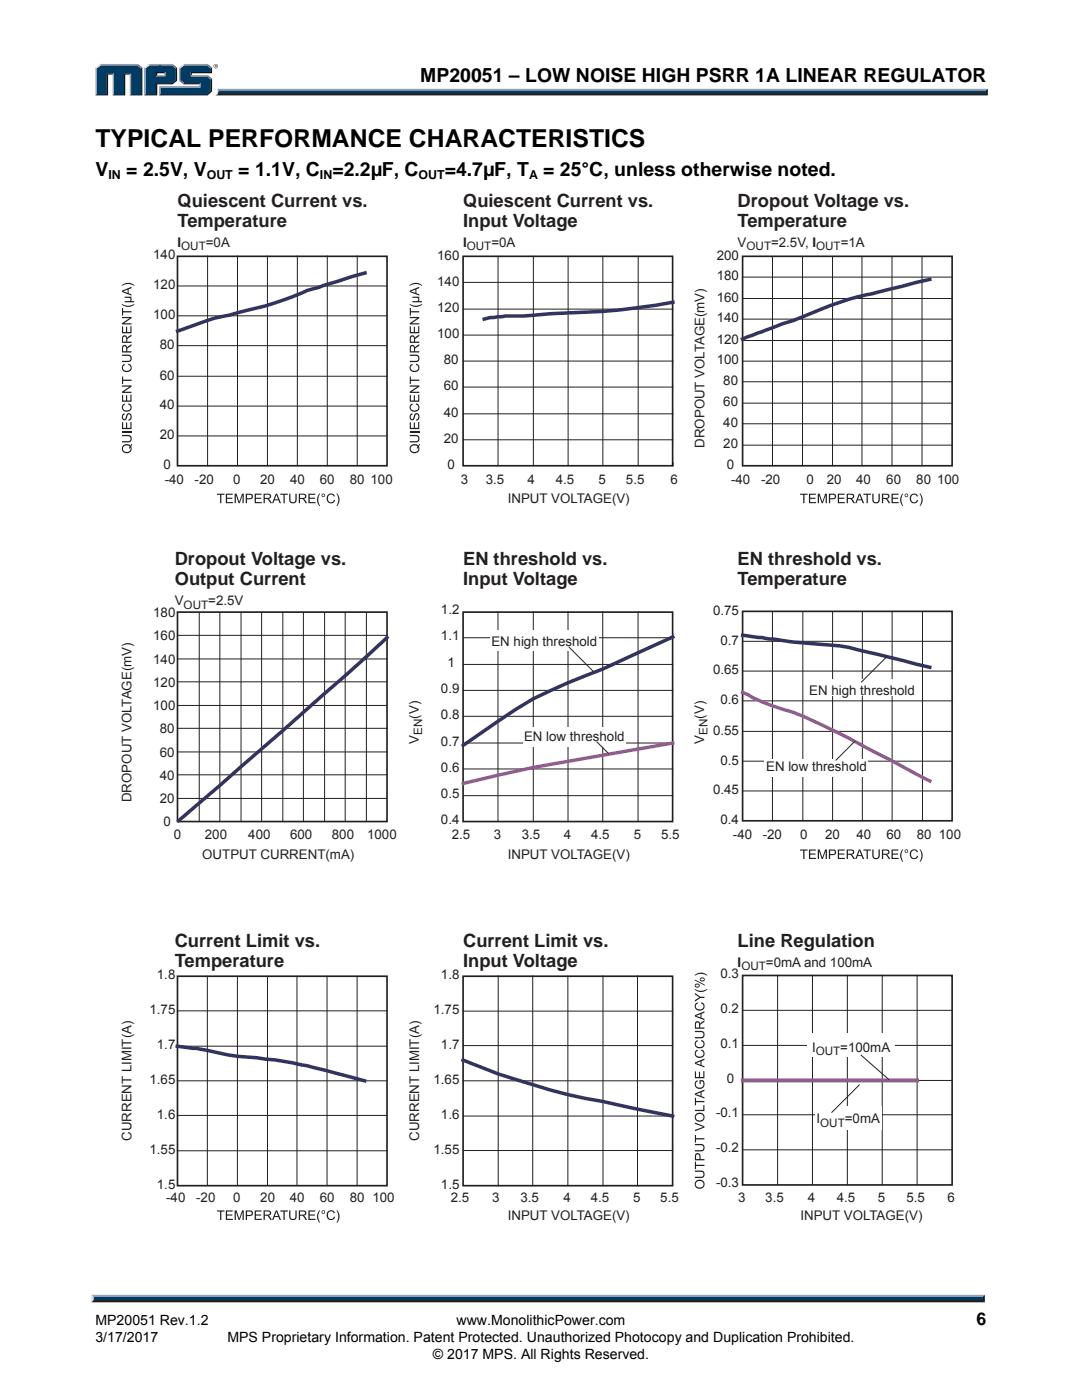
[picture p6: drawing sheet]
<svg xmlns="http://www.w3.org/2000/svg" width="216mm" height="279mm" viewBox="0 0 216 279" stroke-linecap="round" stroke-linejoin="round" font-family="sans-serif">
<path d="M18.7 259.2h177.4l.4 .7h-178.3z" fill="#231f20"/>
<path d="M18.3 258.4h178.2l-.4 .8h-177.4z" fill="#94a0b9"/>
<path d="M196.5 258.4v1.5l-.4-.4v-.6z" fill="#001339"/>
<path d="M18.7 258.9h177.4v.6h-177.4z" fill="#003b63"/>
<path d="M18.2 258.4l.5 .5v.5l-.5 .5z" fill="#dcddde"/>
<path d="M43.4 17.7h153.7l-.4 .7h-153.2z" fill="#94a0b9"/>
<path d="M43.5 18.4h153.2l.4 .6h-154.1l.4-.2z" fill="#231f20"/>
<path d="M196.7 18.1l.4-.4v1.3l-.4-.4z" fill="#001339"/>
<path d="M43.6 18.1h153.1v.5h-153.2z" fill="#003b63"/>
<path d="M43.4 17.7l.2 .5a.79 .79 0 0 1-.6 .8 1.24 1.24 0 0 0 .4-1.3z" fill="#dcddde"/>
<path d="M31.1 15.2l.3-.2h1.3l.3 .2z" fill="#94a0b9"/>
<g fill="#003b63">
<path d="M19.3 13.6l.8-.6h7.2l.8 .6v5.2h-1.9v-4.2h-1.5v4.2h-2v-4.2h-1.4v4.2h-2z"/>
<path d="M29 13.6l.9-.6h2.1v1.4h-.9v.8h1.9v-.8h-1.3v-1.4h2.6l.8 .6v2.3l-.8 .7h-3.2v2.2h-2.1z"/>
<path d="M32 17.5h8v-.9h-3.2l-.9-.7v-2.3l.9-.6h4.4l.9 .6v.8h-4.1v.8h3.2l.9 .7v2.2l-.9 .7h-9.2z"/>
</g>
<path d="M36.6 12.9h4.8" fill="none" stroke="#94a0b9" stroke-width=".27"/>
<path d="M35.7 13.5l.9-.7 .2 .2-.8 .6z" fill="#dcddde"/>
<path d="M35.8 13.5v2.6" fill="none" stroke="#94a0b9" stroke-width=".27"/>
<path d="M35.7 16.1l.3-.2 .8 .7-.2 .2z" fill="#547194"/>
<path d="M36.6 16.7h3.4" fill="none" stroke="#001339" stroke-width=".27"/>
<g fill="#94a0b9">
<path d="M31.7 17.2h8.1v-.4l.2-.2v.9h-8z"/>
<path d="M31.7 17.2l.3 .3v1.3l-.3 .2z"/>
</g>
<path d="M38 14.4h4.1v-.8l.2-.1v1.1h-4v.4l-.3 .2z" fill="#001339"/>
<path d="M38 15.1h3.4" fill="none" stroke="#94a0b9" stroke-width=".27"/>
<path d="M41.4 15l.9 .7-.2 .2-.9-.7z" fill="#547194"/>
<g fill="#001339">
<path d="M31.7 19l.3-.2h9.2l.8-.7 .1-2.2 .2-.2v2.5l-.9 .8z"/>
<path d="M31.1 16.6h3.2l.8-.7v-2.3l.2-.1v2.6l-.9 .7h-3v2.2h-2.6l.2-.2h2.1z"/>
</g>
<path d="M34.4 12.8l.9 .7-.2 .1-.8-.6z" fill="#547194"/>
<path d="M29.7 12.9h4.7" fill="none" stroke="#94a0b9" stroke-width=".27"/>
<path d="M28.8 13.5l.9-.7 .2 .2-.9 .6z" fill="#dcddde"/>
<path d="M28.9 13.5v5.5" fill="none" stroke="#94a0b9" stroke-width=".27"/>
<path d="M32.7 14.6l.3-.2v.8l-.3-.2z" fill="#94a0b9"/>
<g fill="#001339">
<path d="M31.1 14.4h1.9l-.3 .2h-1.3v.4l-.3 .2z"/>
<path d="M28.1 13.6l.3-.1v5.5h-2.5l.3-.2h1.9z"/>
</g>
<path d="M27.5 12.8l.9 .7-.3 .1-.8-.6z" fill="#547194"/>
<path d="M19.9 12.9h7.6" fill="none" stroke="#94a0b9" stroke-width=".27"/>
<path d="M19 13.5l.9-.7 .2 .2-.8 .6z" fill="#dcddde"/>
<path d="M19.2 13.5v5.5" fill="none" stroke="#94a0b9" stroke-width=".27"/>
<path d="M21.3 14.6h1.4l-.2 .3h-.9v4.1h-2.6l.3-.2h2z" fill="#001339"/>
<path d="M22.6 14.6v4.4" fill="none" stroke="#94a0b9" stroke-width=".27"/>
<path d="M24.7 14.6h1.5l-.3 .3h-.9v4.1h-2.5l.2-.2h2z" fill="#001339"/>
<path d="M26 14.6v4.4" fill="none" stroke="#94a0b9" stroke-width=".27"/>
<path d="M41.4 12.8l.9 .7-.2 .1-.9-.6z" fill="#547194"/>
<path d="M42.6 13.2a.45 .45 0 0 1 .9 0 .45 .45 0 0 1-.9 0zM42.7 13.2a.37 .37 0 0 0 .7 0 .37 .37 0 0 0-.7 0zM42.9 13h.3l.1 .5-.3-.3-.1 .3zM43 13v.2h.1z" fill="#231f20"/>
<path d="M35.4 51.2h41.8v41.8h-41.8zM92.4 51.2h41.8v41.8h-41.8zM148.2 51.2h41.8v41.8h-41.8zM35.4 122.2h41.8v41.8h-41.8zM92.4 122.2h41.8v41.8h-41.8zM148.2 122h41.8v41.8h-41.8zM35.4 194.8h41.8v41.8h-41.8zM92.4 194.8h41.8v41.8h-41.8zM148.2 194.7h41.8v41.8h-41.8z" fill="none" stroke="#231f20" stroke-width=".33"/>
<path d="M35.4 57.1h41.9M41.4 51.1v41.9M47.4 51.1v41.9M53.4 51.1v41.9M59.3 51.1v41.9M65.3 51.1v41.9M71.3 51.1v41.9M35.4 75.1h41.9M35.4 69h41.9M35.4 63h41.9M35.4 87h41.9M35.4 81h41.9" fill="none" stroke="#231f20" stroke-width=".2"/>
<path d="M72.8 54.5l-11.6 3.5-2.8 1.2a70.6 70.6 0 0 1-11 3.2l-1.6 .5a40.3 40.3 0 0 0-10.4 3.2" fill="none" stroke="#323362" stroke-width=".71"/>
<g fill="#231f20">
<path d="M43.3 98.5h1.5v.3h-.6v1.6h-.3v-1.6h-.6z"/>
<path d="M45.1 98.5h1.3v.3h-1.1v.5h1.1v.3h-1.1v.6h1.2v.2h-1.4z"/>
<path d="M46.8 98.5h.4l.5 1.7 .6-1.7h.3v1.9h-.2v-1.6l-.6 1.6h-.2l-.5-1.6v1.6h-.3z"/>
<path d="M50.8 98.5h1.4v.3h-1.1v.5h1v.3h-1v.6h1.1v.2h-1.4z"/>
<path d="M55.9 98.5h1.5v.3h-.6v1.6h-.2v-1.6h-.7z"/>
<path d="M57.7 98.5h.3v1.1a.51 .51 0 0 0 .4 .6 .51 .51 0 0 0 .5-.6v-1.1h.3v1.1a.75 .75 0 0 1-.8 .9 .75 .75 0 0 1-.7-.9z"/>
<path d="M61.5 98.5h1.4v.3h-1.1v.5h1v.3h-1v.6h1.2v.2h-1.5z"/>
<path d="M63.7 98.5h.2a2.2 2.2 0 0 0 0 2.5h-.2a1.91 1.91 0 0 1 0-2.5z"/>
<path d="M65.5 98.7a.83 .83 0 0 1 1.3 .3l-.2 .1a.63 .63 0 0 0-.9-.3 .63 .63 0 0 0-.2 .9 .58 .58 0 0 0 .5 .5 .58 .58 0 0 0 .6-.4h.3a.91 .91 0 0 1-1.4 .5 .91 .91 0 0 1-.2-1.4z"/>
<path d="M67.1 98.5h.2a1.91 1.91 0 0 1 0 2.5h-.2a2.19 2.19 0 0 0 0-2.5z"/>
<path d="M24.3 86.8h1.1a.75 .75 0 0 1 .9 .7 .75 .75 0 0 1-.9 .8h-1.1v-.3h1.1a.51 .51 0 0 0 .7-.5 .51 .51 0 0 0-.7-.4h-1.1z"/>
<path d="M24.3 86.1h1.9v.2h-1.9z"/>
<path d="M24.3 84.3h.3v1.1h.5v-1.1h.3v1.1h.6v-1.2h.2v1.4h-1.9z"/>
<path d="M24.5 82.7l.4-.2v.2a.42 .42 0 0 0-.4 .5 .42 .42 0 0 0 .5 .4 1.1 1.1 0 0 1 .7-1.2 .77 .77 0 0 1 .6 .8 .77 .77 0 0 1-.7 .8v-.3a.49 .49 0 0 0 .5-.5 .49 .49 0 0 0-.5-.5l-.1 .2a.81 .81 0 0 1-.8 1 .78 .78 0 0 1-.2-1.2z"/>
<path d="M24.6 80.7l.3-.2v.3a.63 .63 0 0 0-.3 .9 .63 .63 0 0 0 .9 .2 .58 .58 0 0 0 .6-.5 .58 .58 0 0 0-.5-.7v-.2a.91 .91 0 0 1 .5 1.3 .91 .91 0 0 1-1.3 .3 .87 .87 0 0 1-.2-1.4z"/>
<path d="M24.3 78.8h.3v1.1h.5v-1h.3v1h.6v-1.1h.2v1.4h-1.9z"/>
<path d="M24.3 76.9h1.9v.3l-1.4 1h1.4v.2h-1.9v-.2l1.5-1h-1.5z"/>
<path d="M24.3 75.1h.3v.7h1.6v.2h-1.6v.6h-.3z"/>
<path d="M24.6 72.8l.3-.2v.3a.63 .63 0 0 0-.3 .8 .63 .63 0 0 0 .9 .3 .58 .58 0 0 0 .6-.6 .58 .58 0 0 0-.5-.6v-.2a.91 .91 0 0 1 .5 1.3 .91 .91 0 0 1-1.3 .2 .87 .87 0 0 1-.2-1.3z"/>
<path d="M24.3 70.8h1.1a.75 .75 0 0 1 .9 .7 .75 .75 0 0 1-.9 .8h-1.1v-.3h1.1a.51 .51 0 0 0 .7-.5 .51 .51 0 0 0-.7-.5h-1.1z"/>
<path d="M24.3 65.1h.3v1.2h.5v-1.1h.3v1.1h.6v-1.2h.2v1.4h-1.9z"/>
<path d="M24.3 63.3h1.9v.2l-1.4 1h1.4v.3h-1.9v-.3l1.5-1h-1.5z"/>
<path d="M24.3 61.5h.3v.6h1.6v.2h-1.6v.7h-.3z"/>
<path d="M24.3 60.6a2.2 2.2 0 0 0 2.5 0v.2a1.92 1.92 0 0 1-2.5 0z"/>
<path d="M24.9 59.2h1.3v.2h-.1a.4 .4 0 0 1 0 .7h.7v.2h-1.9v-.2h.8a.32 .32 0 0 0 .4-.3 .32 .32 0 0 0-.4-.3l-.8-.1z"/>
<path d="M24.3 56.9a1.92 1.92 0 0 1 2.5 0v.2a2.2 2.2 0 0 0-2.5 0z"/>
<path d="M49 98.5h.8a.58 .58 0 0 1 .7 .6 .58 .58 0 0 1-.7 .6h-.5v.7h-.3zM49.3 98.8v.6h.7a.34 .34 0 0 0 .2-.4 .34 .34 0 0 0-.4-.2z"/>
<path d="M52.6 98.5h.8a.53 .53 0 0 1 .7 .5 .53 .53 0 0 1-.5 .6l.7 .8h-.4l-.5-.7-.3-.1h-.3v.8h-.2zM52.8 98.7v.7h.6a.33 .33 0 0 0 .4-.3 .33 .33 0 0 0-.4-.4z"/>
<path d="M55 98.5h.3l.8 1.9h-.3l-.2-.5h-.8l-.2 .5h-.3zM55.2 98.7l-.4 .9h.7z"/>
<path d="M59.6 98.5h.9a.53 .53 0 0 1 .6 .5 .53 .53 0 0 1-.5 .6l.7 .8h-.3l-.5-.7-.3-.1h-.3v.8h-.3zM59.9 98.7v.7h.5a.33 .33 0 0 0 .5-.3 .33 .33 0 0 0-.4-.4z"/>
<path d="M64.1 98.9a.4 .4 0 0 1 .8 0 .4 .4 0 0 1-.8 0zM64.3 98.9a.22 .22 0 0 0 .4 0 .22 .22 0 0 0-.4 0z"/>
<path d="M24.5 88.9a1.11 1.11 0 0 1 1.5 0l.2-.3 .2 .1-.2 .4a.95 .95 0 0 1-1 1.4 .95 .95 0 0 1-.7-1.6zM24.7 89.1a.72 .72 0 0 0 .5 1.1 .72 .72 0 0 0 .8-.9l-.1 .2h-.2l.2-.4-.4-.2z"/>
<path d="M24.5 69a.52 .52 0 0 1 .5-.1 .52 .52 0 0 1 .4 .5l.8-.7v.3l-.7 .5-.1 .3v.3h.8v.2h-1.9zM24.6 69.2v.9h.6v-.5a.34 .34 0 0 0-.1-.4 .34 .34 0 0 0-.5 0z"/>
<path d="M24.5 67.1a.52 .52 0 0 1 .5-.2 .52 .52 0 0 1 .4 .5l.8-.6v.3l-.7 .5-.1 .3v.3h.8v.2h-1.9zM24.6 67.3v.9h.6v-.6a.34 .34 0 0 0-.1-.4 .34 .34 0 0 0-.5 .1z"/>
<path d="M24.3 58l1.9-.8v.3l-.5 .2v.8l.5 .2v.3l-1.9-.7zM24.5 58.1l1 .4v-.7z"/>
</g>
<path d="M92.4 56.4h41.9M99.4 51.2v41.8M106.4 51.2v41.8M113.4 51.2v41.8M120.3 51.2v41.8M127.3 51.2v41.8M92.4 77.2h41.9M92.4 72.1h41.9M92.4 66.9h41.9M92.4 61.7h41.9M92.4 87.8h41.9M92.4 82.6h41.9" fill="none" stroke="#231f20" stroke-width=".2"/>
<path d="M134.3 92.3v.7" fill="none" stroke="#050100" stroke-width=".2"/>
<path d="M134.3 60.3a137.6 137.6 0 0 1-24.4 2.3l-5.4 .5h-3.7l-3 .3-1.2 .3" fill="none" stroke="#323362" stroke-width=".71"/>
<g fill="#231f20">
<path d="M81.8 86.8h1.1a.75 .75 0 0 1 .8 .7 .75 .75 0 0 1-.8 .8h-1.1v-.3h1.1a.51 .51 0 0 0 .6-.5 .51 .51 0 0 0-.6-.4h-1.1z"/>
<path d="M81.8 86.1h1.9v.2h-1.9z"/>
<path d="M81.8 84.3h.2v1.1h.6v-1.1h.2v1.1h.6v-1.2h.3v1.4h-1.9z"/>
<path d="M81.9 82.7l.4-.2v.2a.42 .42 0 0 0-.4 .5 .42 .42 0 0 0 .5 .4 1.1 1.1 0 0 1 .7-1.2 .77 .77 0 0 1 .6 .8 .77 .77 0 0 1-.6 .8l-.1-.3a.49 .49 0 0 0 .5-.5 .49 .49 0 0 0-.5-.5l-.1 .2a.81 .81 0 0 1-.8 1 .78 .78 0 0 1-.2-1.2z"/>
<path d="M82 80.7l.3-.2v.3a.63 .63 0 0 0-.3 .9 .63 .63 0 0 0 .9 .2 .58 .58 0 0 0 .6-.5 .58 .58 0 0 0-.5-.7l.1-.2a.91 .91 0 0 1 .5 1.3 .91 .91 0 0 1-1.4 .3 .87 .87 0 0 1-.2-1.4z"/>
<path d="M81.8 78.8h.2v1.1h.6v-1h.2v1h.6v-1.1h.3v1.4h-1.9z"/>
<path d="M81.8 76.9h1.9v.3l-1.5 1h1.5v.2h-1.9v-.2l1.5-1h-1.5z"/>
<path d="M81.8 75.1h.2v.7h1.7v.2h-1.7v.6h-.2z"/>
<path d="M82 72.8l.3-.2v.3a.63 .63 0 0 0-.3 .8 .63 .63 0 0 0 .9 .3 .58 .58 0 0 0 .6-.6 .58 .58 0 0 0-.5-.6l.1-.2a.91 .91 0 0 1 .5 1.3 .91 .91 0 0 1-1.4 .2 .87 .87 0 0 1-.2-1.3z"/>
<path d="M81.8 70.8h1.1a.75 .75 0 0 1 .8 .7 .75 .75 0 0 1-.8 .8h-1.1v-.3h1.1a.51 .51 0 0 0 .6-.5 .51 .51 0 0 0-.6-.5h-1.1z"/>
<path d="M81.8 65.1h.2v1.2h.6v-1.1h.2v1.1h.6v-1.2h.3v1.4h-1.9z"/>
<path d="M81.8 63.3h1.9v.2l-1.5 1h1.5v.3h-1.9v-.3l1.5-1h-1.5z"/>
<path d="M81.8 61.5h.2v.6h1.7v.2h-1.7v.7h-.2z"/>
<path d="M81.7 60.6a2.2 2.2 0 0 0 2.5 0v.2a1.92 1.92 0 0 1-2.5 0z"/>
<path d="M82.3 59.2h1.4v.2h-.2a.4 .4 0 0 1 0 .7h.7v.2h-1.9v-.2h.8a.32 .32 0 0 0 .4-.3 .32 .32 0 0 0-.4-.3l-.8-.1z"/>
<path d="M81.7 56.9a1.92 1.92 0 0 1 2.5 0v.2a2.2 2.2 0 0 0-2.5 0z"/>
<path d="M81.9 88.9a1.11 1.11 0 0 1 1.6 0l.1-.3 .2 .1-.2 .4a.95 .95 0 0 1-1 1.4 .95 .95 0 0 1-.7-1.6zM82.2 89.1a.72 .72 0 0 0 .4 1.1 .72 .72 0 0 0 .8-.9l-.1 .2h-.2l.2-.4-.3-.2z"/>
<path d="M81.9 69a.52 .52 0 0 1 .6-.1 .52 .52 0 0 1 .3 .5l.9-.7v.3l-.8 .5-.1 .3v.3h.9v.2h-1.9zM82.1 69.2l-.1 .9h.6v-.5a.34 .34 0 0 0-.1-.4 .34 .34 0 0 0-.4 0z"/>
<path d="M81.9 67.1a.52 .52 0 0 1 .6-.2 .52 .52 0 0 1 .3 .5l.9-.6v.3l-.8 .5-.1 .3v.3h.9v.2h-1.9zM82.1 67.3l-.1 .9h.6v-.6a.34 .34 0 0 0-.1-.4 .34 .34 0 0 0-.4 .1z"/>
<path d="M81.8 58l1.9-.8v.3l-.6 .2v.8l.6 .2v.3l-1.9-.7zM82 58.1l.9 .4v-.7z"/>
</g>
<g fill="none" stroke="#231f20" stroke-width=".2">
<path d="M148.2 59.6h41.8M148.2 55.3h41.8M154.1 51.2v41.8M160.1 51.2v41.8M166.1 51.2v41.8M172 51.2v41.8M178 51.2v41.8M184 51.2v41.8M148.2 76.2h41.8M148.2 72.1h41.8M148.2 68h41.8M148.2 63.7h41.8"/>
<path d="M148.2 88.8h41.8M148.2 84.6h41.8M148.2 80.5h41.8"/>
</g>
<path d="M185.5 55.8l-5.5 1.3a132.8 132.8 0 0 0-14.2 3.8l-7.6 3.1-2 .6-8 3.1" fill="none" stroke="#323362" stroke-width=".71"/>
<g fill="#231f20">
<path d="M159.6 98.5h1.6v.3h-.7v1.6h-.2v-1.6h-.7z"/>
<path d="M161.4 98.5h1.4v.3h-1.1v.5h1v.3h-1v.6h1.1v.2h-1.4z"/>
<path d="M163.2 98.5h.4l.5 1.7 .6-1.7h.3v1.9h-.3v-1.6l-.5 1.6h-.2l-.6-1.6v1.6h-.2z"/>
<path d="M167.2 98.5h1.3v.3h-1.1v.5h1.1v.3h-1.1v.6h1.2v.2h-1.4z"/>
<path d="M172.3 98.5h1.5v.3h-.6v1.6h-.3v-1.6h-.6z"/>
<path d="M174.1 98.5h.2v1.1a.51 .51 0 0 0 .5 .6 .51 .51 0 0 0 .5-.6v-1.1h.3v1.1a.75 .75 0 0 1-.8 .9 .75 .75 0 0 1-.7-.9z"/>
<path d="M177.9 98.5h1.4v.3h-1.2v.5h1.1v.3h-1.1v.6h1.2v.2h-1.4z"/>
<path d="M180.1 98.5h.1a2.2 2.2 0 0 0 0 2.5h-.1a1.91 1.91 0 0 1 0-2.5z"/>
<path d="M181.8 98.7a.83 .83 0 0 1 1.4 .3l-.3 .1a.63 .63 0 0 0-.8-.3 .63 .63 0 0 0-.3 .9 .58 .58 0 0 0 .6 .5 .58 .58 0 0 0 .6-.4h.2a.91 .91 0 0 1-1.3 .5 .91 .91 0 0 1-.3-1.4z"/>
<path d="M183.5 98.5h.1a1.91 1.91 0 0 1 0 2.5h-.1a2.19 2.19 0 0 0 0-2.5z"/>
<path d="M165.4 98.5h.7a.58 .58 0 0 1 .7 .6 .58 .58 0 0 1-.7 .6h-.5v.7h-.2zM165.6 98.8v.6h.7a.34 .34 0 0 0 .3-.4 .34 .34 0 0 0-.5-.2z"/>
<path d="M168.9 98.5h.9a.53 .53 0 0 1 .7 .5 .53 .53 0 0 1-.6 .6l.7 .8h-.3l-.5-.7-.3-.1h-.3v.8h-.3zM169.2 98.7v.7h.5a.33 .33 0 0 0 .5-.3 .33 .33 0 0 0-.4-.4z"/>
<path d="M171.4 98.5h.3l.7 1.9h-.3l-.2-.5h-.8l-.2 .5h-.3zM171.5 98.7l-.3 .9h.6z"/>
<path d="M176 98.5h.8a.53 .53 0 0 1 .7 .5 .53 .53 0 0 1-.5 .6l.6 .8h-.3l-.5-.7-.3-.1h-.3v.8h-.2zM176.2 98.7v.7h.6a.33 .33 0 0 0 .4-.3 .33 .33 0 0 0-.4-.4z"/>
<path d="M180.5 98.9a.36 .36 0 0 1 .7 0 .36 .36 0 0 1-.7 0zM180.6 98.9a.25 .25 0 0 0 .5 0 .25 .25 0 0 0-.5 0z"/>
</g>
<g fill="none" stroke="#231f20" stroke-width=".2">
<path d="M35.5 136.1h41.7M35.5 131.5h41.7M35.5 126.8h41.7M39.8 122.2v41.7M43.9 122.2v41.7M48.1 122.2v41.7M52.2 122.2v41.7M56.4 122.2v41.7M60.5 122.2v41.7M64.8 122.2v41.7M68.9 122.2v41.7M73.1 122.2v41.7"/>
<path d="M92.4 137.8h41.8M92.4 132.6h41.8M92.4 127.3h41.8M99.4 122.1v41.9M106.4 122.1v41.9M113.3 122.1v41.9M120.3 122.1v41.9M127.3 122.1v41.9M148.2 139.9h41.8M148.2 133.9h41.8M148.2 128h41.8M154.1 122v41.8"/>
<path d="M160.2 122v41.8M166.1 122v41.8M172.1 122v41.8M178 122v41.8M184.1 122v41.8M35.5 159.3h41.7M35.5 154.6h41.7M35.5 150.1h41.7M35.5 145.4h41.7M35.5 140.8h41.7M92.4 158.8h41.8M92.4 153.5h41.8"/>
<path d="M92.4 148.3h41.8M92.4 143h41.8M148.2 157.9h41.8M148.2 151.9h41.8M148.2 146h41.8"/>
</g>
<path d="M77.2 127.3l-8.3 7.6-12.5 10.9-20.7 18M134.2 127.1l-13.9 6.4a135.3 135.3 0 0 0-13.9 6l-3.5 2.1-10.5 7.1M148.2 126.8l3.8 .4a159.2 159.2 0 0 0 15.6 1.7l1.8 .3 16.1 4" fill="none" stroke="#323362" stroke-width=".71"/>
<path d="M148.2 138.2l3.8 1.8 2.4 .9a47.3 47.3 0 0 1 9.4 3.7l5.6 2.7 16.1 8.6M134.2 148.3l-27.8 4.9-14 3.2" fill="none" stroke="#a65ca4" stroke-width=".71"/>
<g fill="#231f20">
<path d="M159.6 169.5h1.6v.3h-.7v1.6h-.2v-1.6h-.7z"/>
<path d="M161.4 169.5h1.4v.3h-1.1v.5h1v.3h-1v.6h1.1v.2h-1.4z"/>
<path d="M163.2 169.5h.4l.5 1.7 .6-1.7h.3v1.9h-.3v-1.6l-.5 1.6h-.2l-.6-1.6v1.6h-.2z"/>
<path d="M167.2 169.5h1.3v.3h-1.1v.5h1.1v.3h-1.1v.6h1.2v.2h-1.4z"/>
<path d="M172.3 169.5h1.5v.3h-.6v1.6h-.3v-1.6h-.6z"/>
<path d="M174.1 169.5h.2v1.1a.51 .51 0 0 0 .5 .6 .51 .51 0 0 0 .5-.6v-1.1h.3v1.1a.75 .75 0 0 1-.8 .9 .75 .75 0 0 1-.7-.9z"/>
<path d="M177.9 169.5h1.4v.3h-1.2v.5h1.1v.3h-1.1v.6h1.2v.2h-1.4z"/>
<path d="M180.1 169.5h.1a2.2 2.2 0 0 0 0 2.5h-.1a1.91 1.91 0 0 1 0-2.5z"/>
<path d="M181.8 169.7a.83 .83 0 0 1 1.4 .4h-.3a.63 .63 0 0 0-.8-.3 .63 .63 0 0 0-.3 .9 .58 .58 0 0 0 .6 .5 .58 .58 0 0 0 .6-.4h.2a.91 .91 0 0 1-1.3 .5 .91 .91 0 0 1-.3-1.4z"/>
<path d="M183.5 169.5h.1a1.91 1.91 0 0 1 0 2.5h-.1a2.19 2.19 0 0 0 0-2.5z"/>
<path d="M165.4 169.5h.7a.58 .58 0 0 1 .7 .6 .58 .58 0 0 1-.7 .6h-.5v.7h-.2zM165.6 169.8v.6h.7a.34 .34 0 0 0 .3-.4 .34 .34 0 0 0-.5-.2z"/>
<path d="M168.9 169.5h.9a.53 .53 0 0 1 .7 .5 .53 .53 0 0 1-.6 .6l.7 .8h-.3l-.5-.7-.3-.1h-.3v.8h-.3zM169.2 169.7v.7h.5a.33 .33 0 0 0 .5-.3 .33 .33 0 0 0-.4-.4z"/>
<path d="M171.4 169.5h.3l.7 1.9h-.3l-.2-.5h-.8l-.2 .5h-.3zM171.5 169.7l-.3 1h.6z"/>
<path d="M176 169.5h.8a.53 .53 0 0 1 .7 .5 .53 .53 0 0 1-.5 .6l.6 .8h-.3l-.5-.7-.3-.1h-.3v.8h-.2zM176.2 169.7v.7h.6a.33 .33 0 0 0 .4-.3 .33 .33 0 0 0-.4-.4z"/>
<path d="M180.5 169.9a.36 .36 0 0 1 .7 0 .36 .36 0 0 1-.7 0zM180.6 169.9a.25 .25 0 0 0 .5 0 .25 .25 0 0 0-.5 0z"/>
</g>
<g fill="#fff">
<path d="M97.7 125.8h21.7v4.2h-21.7z"/>
<path d="M104.4 145h20.4v4h-20.4z"/>
<path d="M152.5 151.5h20.7v3.5h-20.7z"/>
</g>
<path d="M113.6 129.2l4.7 4.7M119.1 148.1l2.4 2.4" fill="none" stroke="#231f20" stroke-width=".2"/>
<path d="M161.1 135.6h21.8v3.3h-21.8z" fill="#fff"/>
<g fill="none" stroke="#231f20" stroke-width=".2">
<path d="M176.9 131.1l-5 5M170.6 147.9l-3.8 3.8M41.4 194.8v41.8M47.4 194.8v41.8M53.4 194.8v41.8M59.3 194.8v41.8M65.3 194.8v41.8M71.3 194.8v41.8M35.4 215.7h41.9M35.4 208.8h41.9M35.4 201.7h41.9M35.4 229.7h41.9"/>
<path d="M35.4 222.6h41.9"/>
</g>
<path d="M35.4 208.8h.4" fill="none" stroke="#050100" stroke-width=".2"/>
<path d="M35.4 208.8a55.4 55.4 0 0 1 10 1.7l3.8 .4a108.4 108.4 0 0 1 20.9 4.1l2.7 .7" fill="none" stroke="#323362" stroke-width=".71"/>
<g fill="#231f20">
<path d="M43.3 241.6h1.5v.2h-.6v1.7h-.3v-1.7h-.6z"/>
<path d="M45.1 241.6h1.3v.2h-1.1v.6h1.1v.2h-1.1v.6h1.2v.3h-1.4z"/>
<path d="M46.8 241.6h.4l.5 1.6 .6-1.6h.3v1.9h-.2v-1.6l-.6 1.6h-.2l-.5-1.7v1.7h-.3z"/>
<path d="M50.8 241.6h1.4v.2h-1.1v.6h1v.2h-1v.6h1.1v.3h-1.4z"/>
<path d="M55.9 241.6h1.5v.2h-.6v1.7h-.2v-1.7h-.7z"/>
<path d="M57.7 241.6h.3v1.1a.51 .51 0 0 0 .4 .6 .51 .51 0 0 0 .5-.6v-1.1h.3v1.1a.75 .75 0 0 1-.8 .8 .75 .75 0 0 1-.7-.8z"/>
<path d="M61.5 241.6h1.4v.2h-1.1v.6h1v.2h-1v.6h1.2v.3h-1.5z"/>
<path d="M63.7 241.5h.2a2.2 2.2 0 0 0 0 2.5h-.2a1.91 1.91 0 0 1 0-2.5z"/>
<path d="M65.5 241.7a.83 .83 0 0 1 1.3 .4h-.2a.63 .63 0 0 0-.9-.3 .63 .63 0 0 0-.2 .9 .58 .58 0 0 0 .5 .6 .58 .58 0 0 0 .6-.5l.3 .1a.91 .91 0 0 1-1.4 .5 .91 .91 0 0 1-.2-1.4z"/>
<path d="M67.1 241.5h.2a1.91 1.91 0 0 1 0 2.5h-.2a2.19 2.19 0 0 0 0-2.5z"/>
<path d="M49 241.6h.8a.58 .58 0 0 1 .7 .5 .58 .58 0 0 1-.7 .6h-.5v.8h-.3zM49.3 241.8v.7l.7-.1a.34 .34 0 0 0 .2-.4 .34 .34 0 0 0-.4-.2z"/>
<path d="M52.6 241.6h.8a.53 .53 0 0 1 .7 .4 .53 .53 0 0 1-.5 .6l.7 .9h-.4l-.5-.8-.3-.1h-.3v.9h-.2zM52.8 241.8v.6h.6a.33 .33 0 0 0 .4-.3 .33 .33 0 0 0-.4-.3z"/>
<path d="M55 241.6h.3l.8 1.9h-.3l-.2-.6h-.8l-.2 .6h-.3zM55.2 241.8l-.4 .9h.7z"/>
<path d="M59.6 241.6h.9a.53 .53 0 0 1 .6 .4 .53 .53 0 0 1-.5 .6l.7 .9h-.3l-.5-.8-.3-.1h-.3v.9h-.3zM59.9 241.8v.6h.5a.33 .33 0 0 0 .5-.3 .33 .33 0 0 0-.4-.3z"/>
<path d="M64.1 241.9a.4 .4 0 0 1 .8 0 .4 .4 0 0 1-.8 0zM64.3 241.9a.22 .22 0 0 0 .4 0 .22 .22 0 0 0-.4 0z"/>
</g>
<g fill="none" stroke="#231f20" stroke-width=".2">
<path d="M99.4 194.8v41.8M106.3 194.8v41.8M113.3 194.8v41.8M120.3 194.8v41.8M127.2 194.8v41.8M155.2 194.6v41.9M162.1 194.6v41.9M169.1 194.6v41.9M176 194.6v41.9M183 194.6v41.9M92.4 215.7h41.8M92.4 208.7h41.8"/>
<path d="M92.4 201.8h41.8M148.2 215.6h41.8M148.2 208.6h41.8M148.2 201.6h41.8M92.4 229.6h41.8M92.4 222.7h41.8M148.2 229.5h41.8M148.2 222.5h41.8"/>
</g>
<path d="M92.4 211.6a155.5 155.5 0 0 0 24.4 7.6l17.4 3.5M148.2 215.6h34.8" fill="none" stroke="#323362" stroke-width=".71"/>
<path d="M148.2 215.6h.5" fill="none" stroke="#050100" stroke-width=".2"/>
<path d="M148.2 215.6h34.8" fill="none" stroke="#a65ca4" stroke-width=".71"/>
<g fill="#231f20">
<path d="M138.7 233.6h1.1a.75 .75 0 0 1 .8 .8 .75 .75 0 0 1-.8 .7h-1.1v-.2h1.1a.51 .51 0 0 0 .6-.5 .51 .51 0 0 0-.6-.5h-1.1z"/>
<path d="M138.7 231.8h.2v.7h1.7v.2h-1.7v.6h-.2z"/>
<path d="M138.7 228.3h1.1a.75 .75 0 0 1 .8 .7 .75 .75 0 0 1-.8 .8h-1.1v-.3h1.1a.51 .51 0 0 0 .6-.5 .51 .51 0 0 0-.6-.4h-1.1z"/>
<path d="M138.7 226.5h.2v.6h1.7v.3h-1.7v.6h-.2z"/>
<path d="M138.7 224l1.9 .8v.2l-1.9 .8v-.3l1.7-.6-1.7-.6z"/>
<path d="M138.7 221.5h1.6v-.9h.3v1.1h-1.9z"/>
<path d="M138.7 219.1h.2v.6h1.7v.3h-1.7v.6h-.2z"/>
<path d="M138.9 215.7l.3-.1 .1 .2a.7 .7 0 0 0-.3 1 .7 .7 0 0 0 1 .2 .78 .78 0 0 0 .2-1.2h-.4v.6h-.2v-.8h.7a.99 .99 0 0 1 .1 1.3 .99 .99 0 0 1-1.3 .2 .99 .99 0 0 1-.2-1.4z"/>
<path d="M138.7 213.8h.2v1.1h.6v-1h.2v1h.6v-1.1h.3v1.4h-1.9z"/>
<path d="M138.9 209.6l.3-.1v.2a.63 .63 0 0 0-.3 .9 .63 .63 0 0 0 .9 .3 .58 .58 0 0 0 .6-.6 .58 .58 0 0 0-.5-.6l.1-.2a.91 .91 0 0 1 .5 1.3 .91 .91 0 0 1-1.4 .2 .87 .87 0 0 1-.2-1.4z"/>
<path d="M138.9 207.7l.3-.1v.2a.63 .63 0 0 0-.3 .9 .63 .63 0 0 0 .9 .2 .58 .58 0 0 0 .6-.5 .58 .58 0 0 0-.5-.6l.1-.3a.91 .91 0 0 1 .5 1.3 .91 .91 0 0 1-1.4 .3 .87 .87 0 0 1-.2-1.4z"/>
<path d="M138.7 205.7h1.1a.75 .75 0 0 1 .8 .8 .75 .75 0 0 1-.8 .7h-1.1v-.2h1.1a.51 .51 0 0 0 .6-.5 .51 .51 0 0 0-.6-.5h-1.1z"/>
<path d="M138.9 200.2l.3-.1v.2a.63 .63 0 0 0-.3 .9 .63 .63 0 0 0 .9 .2 .58 .58 0 0 0 .6-.5 .58 .58 0 0 0-.5-.6l.1-.3a.91 .91 0 0 1 .5 1.3 .91 .91 0 0 1-1.4 .3 .87 .87 0 0 1-.2-1.4z"/>
<path d="M138.7 198.2l1.1 .7h.8v.3h-.8l-1.1 .7v-.3l.9-.6-.9-.5z"/>
<path d="M138.6 197.4a2.2 2.2 0 0 0 2.5 0v.1a1.92 1.92 0 0 1-2.5 0z"/>
<path d="M138.6 194.6a1.92 1.92 0 0 1 2.5 0v.1a2.2 2.2 0 0 0-2.5 0z"/>
<path d="M138.7 236.3a.95 .95 0 0 1 1.9 0 .95 .95 0 0 1-1.9 0zM139.1 235.9a.7 .7 0 0 0 0 .9 .7 .7 0 0 0 1 0 .7 .7 0 0 0 .1-.9l-.6-.2z"/>
<path d="M138.8 230.2a.59 .59 0 0 1 .7 0 .59 .59 0 0 1 .3 .6v.5h.8v.3h-1.9v-1zM138.9 230.5v.8h.7l-.1-.8-.3-.1z"/>
<path d="M138.7 222.9a.95 .95 0 0 1 1.9 0 .95 .95 0 0 1-1.9 0zM139.1 222.5a.7 .7 0 0 0 0 .9 .7 .7 0 0 0 1 0 .7 .7 0 0 0 .1-.9l-.6-.2z"/>
<path d="M138.7 218.2l1.9-.7v.2l-.6 .3v.8l.6 .2v.2l-1.9-.7zM138.9 218.4l.9 .3v-.7z"/>
<path d="M138.7 212l1.9-.7v.2l-.6 .3v.8l.6 .2v.2l-1.9-.7zM138.9 212.2l.9 .3v-.7z"/>
<path d="M138.8 204a.52 .52 0 0 1 .6-.2 .52 .52 0 0 1 .3 .5l.9-.7v.3l-.8 .5-.1 .4v.3h.9v.2h-1.9zM139 204.1l-.1 1h.6v-.6a.34 .34 0 0 0-.1-.4 .34 .34 0 0 0-.4 0z"/>
<path d="M138.7 202.6l1.9-.8v.3l-.6 .2v.8l.6 .2v.3l-1.9-.7zM138.9 202.7l.9 .4v-.7z"/>
<path d="M138.6 195.5l2 1v.2l-2-1zM138.8 196.4a.46 .46 0 0 1 .7 0 .46 .46 0 0 1-.2 .7l-.5-.1-.2-.3zM138.9 196.6h-.1a.3 .3 0 0 0 .3 .3 .3 .3 0 0 0 .3-.4zM139.8 195.2a.46 .46 0 0 1 .7-.1 .46 .46 0 0 1-.2 .7h-.5l-.2-.3zM139.9 195.3l-.1 .1a.3 .3 0 0 0 .3 .3 .3 .3 0 0 0 .3-.4z"/>
</g>
<g fill="#fff">
<path d="M161.2 206.3h17.4v4.6h-17.4z"/>
<path d="M162.7 220.7h13.2v4.7h-13.2z"/>
</g>
<path d="M171.5 216.5l-5.5 5.5M171.8 210.6l5.6 4.9" fill="none" stroke="#231f20" stroke-width=".2"/>
<text font-size="4.9" x="19" y="29.4">TYPICAL PERFORMANCE CHARACTERISTICS</text>
<g font-size="3.9">
<text x="83.9" y="16.3">MP20051 – LOW NOISE HIGH PSRR 1A LINEAR REGULATOR</text>
<text x="19" y="35.2">V</text>
<text x="25.2" y="35.2">= 2.5V, V</text>
<text x="47.5" y="35.2">= 1.1V, C =2.2µF, C</text>
<text x="88.7" y="35.2">=4.7µF, T</text>
<text x="108.4" y="35.2">= 25°C, unless otherwise noted.</text>
</g>
<g font-size="3.7" fill="#231f20">
<text x="35.4" y="41.3">Quiescent Current vs.</text>
<text x="92.4" y="41.3">Quiescent Current vs.</text>
<text x="147.2" y="41.3">Dropout Voltage vs.</text>
<text x="35.4" y="45.2">Temperature</text>
<text x="92.4" y="45.2">Input Voltage</text>
<text x="147.2" y="45.2">Temperature</text>
<text x="34.9" y="112.8">Dropout Voltage vs.</text>
<text x="92.4" y="112.8">EN threshold vs.</text>
<text x="147.2" y="112.8">EN threshold vs.</text>
<text x="34.9" y="116.8">Output Current</text>
<text x="92.4" y="116.8">Input Voltage</text>
<text x="147.2" y="116.8">Temperature</text>
<text x="34.9" y="188.9">Current Limit vs.</text>
<text x="92.4" y="188.9">Current Limit vs.</text>
<text x="147.2" y="188.9">Line Regulation</text>
<text x="34.9" y="192.9">Temperature</text>
<text x="92.4" y="192.9">Input Voltage</text>
</g>
<text font-size="3.5" x="194.9" y="264.5">6</text>
<g font-size="2.8">
<text x="19" y="267.9">3/17/2017</text>
<text x="19" y="264.5">MP20051 Rev.1.2</text>
<text x="45.4" y="267.9">MPS Proprietary Information. Patent Protected. Unauthorized Photocopy and Duplication Prohibited.</text>
<text x="91.1" y="264.5">www.MonolithicPower.com</text>
<text x="86.4" y="271.1">© 2017 MPS. All Rights Reserved.</text>
</g>
<g font-size="2.7" fill="#231f20">
<text x="30.6" y="51.8">140</text>
<text x="35.4" y="49.2">I</text>
<text x="41.1" y="49.2">=0A</text>
<text x="87.2" y="51.8">160</text>
<text x="92.4" y="49.2">I</text>
<text x="98.1" y="49.2">=0A</text>
<text x="143" y="51.9">200</text>
<text x="147.2" y="49.2">V</text>
<text x="153.9" y="49.2">=2.5V, I</text>
<text x="167.8" y="49.2">=1A</text>
<text x="30.6" y="57.7">120</text>
<text x="87.2" y="57">140</text>
<text x="143" y="56">180</text>
<text x="30.6" y="63.7">100</text>
<text x="87.2" y="62.4">120</text>
<text x="143" y="64.4">140</text>
<text x="143" y="60.2">160</text>
<text x="31.9" y="69.7">80</text>
<text x="87.2" y="67.5">100</text>
<text x="143" y="68.6">120</text>
<text x="31.9" y="75.8">60</text>
<text x="88.5" y="77.9">60</text>
<text x="88.5" y="72.7">80</text>
<text x="143" y="72.7">100</text>
<text x="144.3" y="76.9">80</text>
<text x="31.9" y="81.7">40</text>
<text x="88.5" y="83.3">40</text>
<text x="144.3" y="81.1">60</text>
<text x="31.9" y="87.7">20</text>
<text x="88.5" y="88.4">20</text>
<text x="140.6" y="89.4" transform="rotate(-90 140.6 89.4)">DROPOUT VOLTAGE(mV)</text>
<text x="144.3" y="89.5">20</text>
<text x="144.3" y="85.2">40</text>
<text x="32.6" y="93.6">0</text>
<text x="89.3" y="93.6">0</text>
<text x="145.1" y="93.6">0</text>
<text x="32.9" y="96.5">-40</text>
<text x="38.8" y="96.5">-20</text>
<text x="46.6" y="96.5">0</text>
<text x="51.9" y="96.5">20</text>
<text x="57.9" y="96.5">40</text>
<text x="63.8" y="96.5">60</text>
<text x="69.8" y="96.5">80 100</text>
<text x="91.9" y="96.5">3</text>
<text x="96.9" y="96.5">3.5</text>
<text x="101.3" y="100.4">INPUT VOLTAGE(V)</text>
<text x="105.3" y="96.5">4</text>
<text x="110.9" y="96.5">4.5</text>
<text x="119.5" y="96.5">5</text>
<text x="124.9" y="96.5">5.5</text>
<text x="133.8" y="96.5">6</text>
<text x="145.9" y="96.5">-40</text>
<text x="151.9" y="96.5">-20</text>
<text x="160.9" y="96.5">0</text>
<text x="165" y="96.5">20</text>
<text x="170.9" y="96.5">40</text>
<text x="176.8" y="96.5">60</text>
<text x="182.8" y="96.5">80 100</text>
<text x="30.6" y="123.2">180</text>
<text x="34.9" y="120.8">V</text>
<text x="41.6" y="120.8">=2.5V</text>
<text x="88" y="122.6">1.2</text>
<text x="142.3" y="122.7">0.75</text>
<text x="30.6" y="127.8">160</text>
<text x="88" y="127.8">1.1</text>
<text x="98.1" y="128.9">EN high threshold</text>
<text x="143.8" y="128.7">0.7</text>
<text x="30.6" y="137.1">120</text>
<text x="30.6" y="132.5">140</text>
<text x="89.3" y="133.1">1</text>
<text x="142.3" y="134.6">0.65</text>
<text x="30.6" y="141.8">100</text>
<text x="83.6" y="143.4" transform="rotate(-90 83.6 143.4)">(V)</text>
<text x="88" y="143.5">0.8</text>
<text x="88" y="138.3">0.9</text>
<text x="140.5" y="143.4" transform="rotate(-90 140.5 143.4)">(V)</text>
<text x="143.8" y="140.5">0.6</text>
<text x="161.5" y="138.6">EN high threshold</text>
<text x="31.9" y="146.3">80</text>
<text x="83.6" y="148.4" transform="rotate(-90 83.6 148.4)">V</text>
<text x="88" y="148.8">0.7</text>
<text x="104.6" y="148">EN low threshold</text>
<text x="140.5" y="148.4" transform="rotate(-90 140.5 148.4)">V</text>
<text x="142.3" y="146.6">0.55</text>
<text x="31.9" y="155.6">40</text>
<text x="31.9" y="151.1">60</text>
<text x="88" y="154">0.6</text>
<text x="143.8" y="152.6">0.5</text>
<text x="152.9" y="153.9">EN low threshold</text>
<text x="26.2" y="160.1" transform="rotate(-90 26.2 160.1)">DROPOUT VOLTAGE(mV)</text>
<text x="31.9" y="160.3">20</text>
<text x="88" y="159.3">0.5</text>
<text x="142.3" y="158.5">0.45</text>
<text x="32.6" y="164.9">0</text>
<text x="34.7" y="167.4">0</text>
<text x="40.9" y="167.4">200</text>
<text x="49.6" y="167.4">400</text>
<text x="57.9" y="167.4">600</text>
<text x="66.2" y="167.4">800</text>
<text x="73.3" y="167.4">1000</text>
<text x="88" y="164.5">0.4</text>
<text x="90.1" y="167.4">2.5</text>
<text x="98.5" y="167.4">3</text>
<text x="104.1" y="167.4">3.5</text>
<text x="112.5" y="167.4">4</text>
<text x="118" y="167.4">4.5</text>
<text x="126.5" y="167.4">5</text>
<text x="131.9" y="167.4">5.5</text>
<text x="143.8" y="164.5">0.4</text>
<text x="146.3" y="167.4">-40</text>
<text x="152.2" y="167.4">-20</text>
<text x="159.7" y="167.4">0</text>
<text x="164.7" y="167.4">20</text>
<text x="170.9" y="167.4">40</text>
<text x="176.9" y="167.4">60</text>
<text x="182.9" y="167.4">80 100</text>
<text x="40.4" y="171.4">OUTPUT CURRENT(mA)</text>
<text x="101.3" y="171.4">INPUT VOLTAGE(V)</text>
<text x="31.3" y="195.5">1.8</text>
<text x="88" y="195.4">1.8</text>
<text x="143.8" y="195.2">0.3</text>
<text x="147.2" y="192.9">I</text>
<text x="152.8" y="192.9">=0mA and 100mA</text>
<text x="29.8" y="202.4">1.75</text>
<text x="86.5" y="202.5">1.75</text>
<text x="143.8" y="202.2">0.2</text>
<text x="31.3" y="209.4">1.7</text>
<text x="88" y="209.3">1.7</text>
<text x="143.8" y="209.2">0.1</text>
<text x="162" y="209.9">I</text>
<text x="167.7" y="209.9">=100mA</text>
<text x="29.8" y="216.3">1.65</text>
<text x="86.5" y="216.4">1.65</text>
<text x="145.1" y="216.1">0</text>
<text x="26.2" y="227.7" transform="rotate(-90 26.2 227.7)">CURRENT LIMIT(A)</text>
<text x="31.3" y="223.2">1.6</text>
<text x="83.7" y="227.7" transform="rotate(-90 83.7 227.7)">CURRENT LIMIT(A)</text>
<text x="88" y="223.4">1.6</text>
<text x="142.9" y="223">-0.1</text>
<text x="162.9" y="224.2">I</text>
<text x="168.6" y="224.2">=0mA</text>
<text x="29.8" y="230.3">1.55</text>
<text x="86.5" y="230.3">1.55</text>
<text x="142.9" y="230">-0.2</text>
<text x="31.3" y="237.2">1.5</text>
<text x="33.2" y="239.9">-40</text>
<text x="39.2" y="239.9">-20</text>
<text x="46.5" y="239.9">0</text>
<text x="51.9" y="239.9">20</text>
<text x="57.8" y="239.9">40</text>
<text x="63.8" y="239.9">60</text>
<text x="69.8" y="239.9">80 100</text>
<text x="88" y="237.3">1.5</text>
<text x="89.9" y="239.9">2.5</text>
<text x="98.2" y="239.9">3</text>
<text x="103.8" y="239.9">3.5</text>
<text x="112.5" y="239.9">4</text>
<text x="117.9" y="239.9">4.5</text>
<text x="126.4" y="239.9">5</text>
<text x="131.8" y="239.9">5.5</text>
<text x="142.9" y="237">-0.3</text>
<text x="147.3" y="239.9">3</text>
<text x="152.7" y="239.9">3.5</text>
<text x="161.2" y="239.9">4</text>
<text x="167" y="239.9">4.5</text>
<text x="175.1" y="239.9">5</text>
<text x="180.9" y="239.9">5.5</text>
<text x="189.1" y="239.9">6</text>
<text x="101.3" y="243.5">INPUT VOLTAGE(V)</text>
<text x="159.7" y="243.5">INPUT VOLTAGE(V)</text>
</g>
<g font-size="2.5">
<text x="21.6" y="35.7">IN</text>
<text x="41.3" y="35.7">OUT</text>
<text x="63.8" y="35.7">IN</text>
<text x="83.5" y="35.7">OUT</text>
<text x="105.6" y="35.7">A</text>
</g>
<g font-size="2.3" fill="#231f20">
<text x="36.2" y="49.9">OUT</text>
<text x="93.2" y="49.9">OUT</text>
<text x="149" y="49.9">OUT</text>
<text x="162.9" y="49.9">OUT</text>
<text x="36.6" y="121.4">OUT</text>
<text x="84.2" y="146.7" transform="rotate(-90 84.2 146.7)">EN</text>
<text x="141.2" y="146.7" transform="rotate(-90 141.2 146.7)">EN</text>
<text x="147.9" y="193.6">OUT</text>
<text x="162.8" y="210.6">OUT</text>
<text x="163.7" y="224.8">OUT</text>
</g>
</svg>
